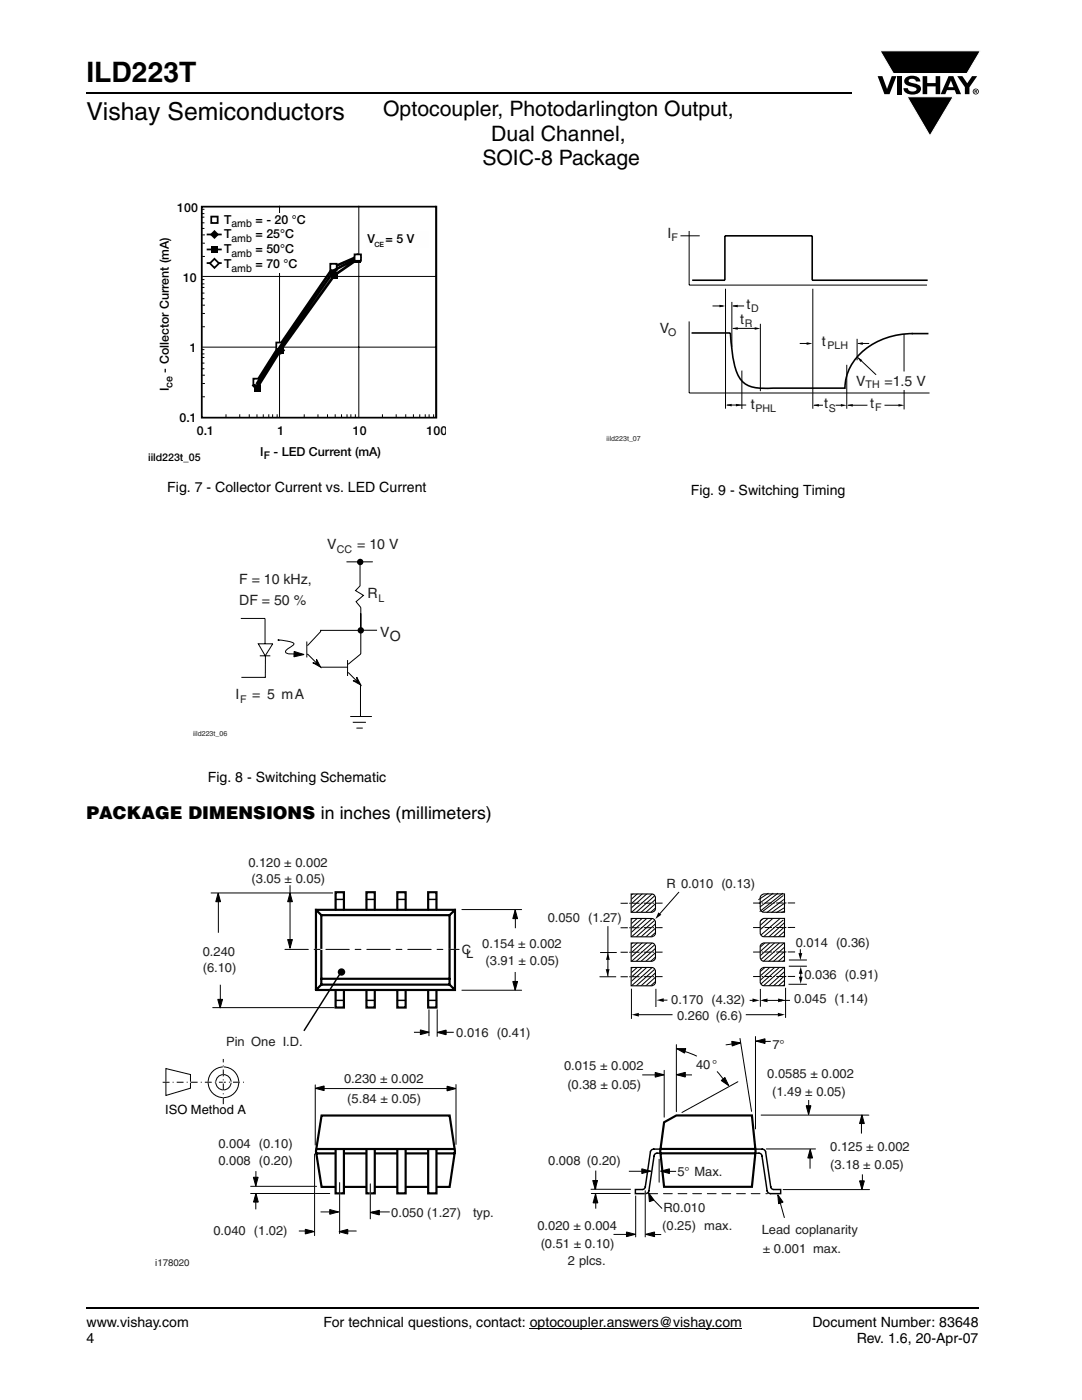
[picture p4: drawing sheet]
<svg xmlns="http://www.w3.org/2000/svg" width="216mm" height="279mm" viewBox="0 0 216 279" stroke-linecap="round" stroke-linejoin="round" font-family="sans-serif">
<path d="M105.7 265.1h42.4" fill="none" stroke="#000" stroke-width=".2"/>
<path d="M17.3 261h178" fill="none" stroke="#000" stroke-width=".36"/>
<path d="M175.1 10.1h20.7v17.2h-20.7z" fill="#fff"/>
<g fill="#000">
<path d="M175.1 15.2h1l.9 2.5 .9-2.5h1l-1.4 3.6h-1zM175.6 10.1h20l-2.7 4.6h-14.6zM179 15.2h.9v3.6h-.9zM180.8 15.5a2.1 2.1 0 0 1 2.7 .3l.1 .5h-.8a.79 .79 0 0 0-.7-.6 .79 .79 0 0 0-.8 .4l.2 .3 1 .3a1.08 1.08 0 0 1 1.3 1 1.08 1.08 0 0 1-1.1 1.1 1.73 1.73 0 0 1-2.4-1.2h.9a.96 .96 0 0 0 .8 .7 .96 .96 0 0 0 .9-.5 1.31 1.31 0 0 0-1.2-.6 1.03 1.03 0 0 1-1.1-.5 1.03 1.03 0 0 1 .2-1.2zM184.1 15.2h.9v1.4h1.7v-1.4h.9v3.6h-.9v-1.6h-1.7v1.6h-.9zM181 19.3h9.2l-4.6 7.8zM191 15.2h1l1 1.4 1-1.4h1l-1.6 2.2v1.4h-.9v-1.4z"/>
<path d="M189.7 16.1l-.5 1.3h1.1zM189.3 15.2h.9l1.6 3.6h-1l-.3-.8h-1.5l-.4 .8h-.9z"/>
<path d="M194.6 18v.2h.2v-.1zM194.5 17.9l.4 .1 .1 .1-.2 .2 .2 .3-.3-.3-.1 .3h-.1zM194.2 18.3a.5 .5 0 0 0 1 0 .5 .5 0 0 0-1 0zM194.1 18.3a.6 .6 0 0 1 1.2 0 .6 .6 0 0 1-1.2 0z"/>
</g>
<path d="M175.6 10.1h20l-2.7 4.6h-14.6zM181 19.3h9.2l-4.6 7.8z" fill="none" stroke="#fff" stroke-width=".2"/>
<path d="M17.3 18.6h152.7" fill="none" stroke="#000" stroke-width=".36"/>
<path d="M40.3 41.2h46.8v42.2h-46.8z" fill="none" stroke="#000" stroke-width=".35"/>
<path d="M40.4 55.2h46.8M55.8 41.1v42.2M71.6 41.1v42.2M87 41.1v42.2M40.4 69.3h46.8" fill="none" stroke="#000" stroke-width=".2"/>
<g fill="#fefefe">
<path d="M40.9 42.5h17.1v12h-17.1z"/>
<path d="M73 46.1h12.6v3.3h-12.6z"/>
</g>
<path d="M42.2 49.1h1.2v1.3h-1.2zM42.8 45.9l.9 .9-.9 .9-.9-.9zM66.1 54.3h1.3v1.3h-1.3zM65.6 54.5l1-.9 .9 .9-.9 .9zM70.8 51.2h1.3v1.3h-1.3zM70.4 51.4l.9-.9 .9 .9-.9 .9zM50.7 76.9h1.2v1.2h-1.2zM50.2 76.9l.9-.9 .9 .9-.9 .9zM55.3 69.3h1.3v1.3h-1.3zM56 69l.9 .9-.9 .9-.9-.9z" fill="#000"/>
<path d="M41.2 46.8h3M41.2 49.8h3M41.2 52.5h3" fill="none" stroke="#000" stroke-width=".35"/>
<path d="M42.2 43.2h1.2v1.3h-1.2z" fill="#fff"/>
<path d="M42.2 43.2h1.2v1.3h-1.2z" fill="none" stroke="#000" stroke-width=".35"/>
<path d="M71.4 51.2l-4.9 2.1-10.7 15.7-4.6 7.2" fill="none" stroke="#000" stroke-width=".53"/>
<path d="M65.9 52.6h1.3v1.3h-1.3z" fill="#fff"/>
<path d="M65.9 52.6h1.3v1.3h-1.3z" fill="none" stroke="#000" stroke-width=".35"/>
<path d="M55.1 68.4h1.3v1.2h-1.3z" fill="#fff"/>
<path d="M55.1 68.4h1.3v1.2h-1.3z" fill="none" stroke="#000" stroke-width=".35"/>
<path d="M50.6 75.6h1.2v1.3h-1.2z" fill="#fff"/>
<path d="M50.6 75.6h1.2v1.3h-1.2z" fill="none" stroke="#000" stroke-width=".35"/>
<path d="M42.8 51.6l.9 1-.9 .9-.9-.9z" fill="#fff"/>
<path d="M42.8 51.6l.9 1-.9 .9-.9-.9z" fill="none" stroke="#000" stroke-width=".35"/>
<path d="M71.5 51.6l-4.8 3.3-10.8 15-4.6 7.5M71.5 51.4l-4.8 2.5-10.8 15.2-4.7 7.6" fill="none" stroke="#000" stroke-width=".53"/>
<path d="M70.7 50.8h1.3v1.2h-1.3z" fill="#fff"/>
<path d="M70.7 50.8h1.3v1.2h-1.3z" fill="none" stroke="#000" stroke-width=".35"/>
<g fill="none" stroke="#000" stroke-width=".2">
<path d="M40.3 41.8h.5M40.3 42.6h.5M40.3 43.3h.5M40.3 44.5h.5M40.3 45.6h.5M40.3 55.8h.5M40.3 56.7h.5M40.3 57.4h.5M40.3 58.5h.5M40.3 59.6h.5M40.4 46.9h.5M40.4 48.5h.5"/>
<path d="M40.4 51.2h.5M40.3 69.8h.5M40.3 70.6h.5M40.3 71.3h.5M40.3 72.5h.5M40.3 73.6h.5M40.4 60.9h.5M40.4 62.6h.5M40.4 65.2h.5M40.4 74.9h.5M40.4 76.5h.5M40.4 79.2h.5"/>
<path d="M45.1 82.7v.7M47.8 82.7v.7M49.7 82.7v.7M51.3 82.7v.7M52.5 82.7v.7M53.6 82.7v.7M54.4 82.7v.7M55.3 82.7v.7M60.7 82.7v.7M63.4 82.7v.7M65.3 82.7v.7M66.9 82.7v.7"/>
<path d="M68.1 82.7v.7M69.2 82.7v.7M70 82.7v.7M70.9 82.7v.7M76.3 82.7v.7M79.1 82.7v.7M81 82.7v.7M82.5 82.7v.7M83.8 82.7v.7M84.9 82.7v.7M85.6 82.7v.7M86.5 82.7v.7"/>
<path d="M69.1 112.1h5.3M71.8 112.6v4.3l-.9 1 1.6 .9-1.5 1.3 1 1.1M48.1 123.4h4.8v5.1M48.2 135.2h4.8M51.5 128.5h2.9l-1.5 2.4zM51.8 130.9h2.1M53 130.9l-.1 4.3M55.7 127.8l-.3-.1 1.9 .2 1.3 .5a1.18 1.18 0 0 1-1 1l-.6 .5 .1 .4 .9 .2h1.3M58.7 130l2 .6-2 .5zM61.2 128v3.2M61.3 128.9l2.7-2.8v-.3h8v4.7l-2.5 2.1M61.3 130.5l2 1.9"/>
<path d="M62.4 132.3l.8 .1v-.8l.8 1.6zM64 133.2h5.3M69.4 131.7v3.2M69.5 134.2l1.9 1.9M70.4 135.8l.8 .2v-.9l.8 1.6zM71.9 136.7v6.3M72 125.8h3.2M72 121.3v4.6v-3.5"/>
</g>
<g fill="#000">
<path d="M58.7 130l2 .6-2 .5zM62.4 132.3l.8 .1v-.8l.8 1.6zM70.4 135.8l.8 .2v-.9l.8 1.6z"/>
<circle cx="71.9" cy="112.2" r=".64"/>
<circle cx="72" cy="125.8" r=".64"/>
</g>
<path d="M69.9 143h4.3z" fill="#fff"/>
<path d="M69.9 143h4.3" fill="none" stroke="#000" stroke-width=".2"/>
<path d="M70.4 144.2h2.6z" fill="#fff"/>
<path d="M70.4 144.2h2.6" fill="none" stroke="#000" stroke-width=".2"/>
<path d="M71.1 145.3h1.3z" fill="#fff"/>
<g fill="none" stroke="#000" stroke-width=".2">
<path d="M135.8 47.1h3.8M137.5 46.1v10.8h47.5M144.8 57.6v24M162.2 57.6v24M137.5 64.2v14.2h48M142.2 61.1h2.1M146 60.3v9M146.3 61.1h2.2M146.3 65.5h4.4M148 74v7.6M151.7 64.6v13.5M159.6 68.5h2.1"/>
<path d="M169 72.8v8.8M171 67.6v4.3M171.2 68.5h2.2M171.2 71.4l3.6 3.4M180.4 66.7v7.4M180.4 77.8v3.9M145.1 80.8h3.8M162.4 80.9h1.8M166.7 80.9h1.2M169.2 80.9h3.9M176.5 80.9h2.9M71.1 145.3h1.3"/>
</g>
<path d="M138.1 55.9h6.5v-8.8h17.5v8.8h23M138 66.5h7.7a28.7 28.7 0 0 0 1.4 8.1 4.6 4.6 0 0 0 4.6 2.9h16.9a11 11 0 0 1 7.6-9.8 16.3 16.3 0 0 1 6-1.1M181.9 66.6h3.4" fill="none" stroke="#000" stroke-width=".32"/>
<g fill="#000">
<path d="M143.6 60.8l1.1 .3-1.1 .2zM146.1 61.1l1.1-.3v.5zM146.1 65.5l1.1-.2v.5zM150.6 65.3l1.1 .2-1.1 .3zM161 68.3l1.1 .3-1.1 .2zM171.1 71.3l1 .6-.4 .3zM171 68.5l1.2-.2v.5zM144.8 80.8l1.2-.2v.5zM146.8 80.6l1.2 .2-1.2 .3zM162.2 80.9l1.2-.3v.5zM167.8 80.6l1.1 .3-1.1 .2zM169 80.9l1.2-.3v.5z"/>
<path d="M179.3 80.6l1.1 .3-1.1 .2z"/>
</g>
<path d="M31 170.8h150.5v82.4h-150.5z" fill="#fff"/>
<path d="M130.9 197.3v3.7M131.8 199.6l19 .1M151.7 197.4v3.5M157.3 196.4h3.7M157.4 192.8h3.6M157.4 191.6h3.6M159.7 189.4v1.3M159.8 193.9v1.8" fill="none" stroke="#000" stroke-width=".2"/>
<path d="M131 199.6l1.4-.4v.8zM159.3 190.2h.8l-.4 1.4zM159.4 194.9h.8l-.4 1.4zM159.8 192.9l.4 1.4h-.8zM150.2 199.3l1.4 .3-1.5 .4z" fill="#000"/>
<path d="M133.2 198.8l16.4-.1v1.6l-16.4 .2z" fill="#fff"/>
<path d="M126 197.3v6M156.8 197.1v6M157.6 199.6l-5 .1M127 202.5h28.9" fill="none" stroke="#000" stroke-width=".2"/>
<path d="M151.8 199.6l.9-.2v.5zM151.7 199.7l1.4-.4v.7zM155.7 199.4l.9 .2-.9 .3zM126.1 202.5l1.4-.4v.8zM155.2 202.1l1.4 .4-1.4 .4zM155.3 199.3l1.4 .3-1.4 .4z" fill="#000"/>
<path d="M134.2 201.6l14.6-.1v1.7h-14.6z" fill="#fff"/>
<g fill="none" stroke="#000" stroke-width=".2">
<path d="M126.3 178.3l-.3 .3M127.3 178.3l-1.3 1.2M128.2 178.3l-2.2 2.1M129.2 178.3l-3.2 2.9M130.3 178.3l-4.3 3.8M130.8 179.5l-2.9 2.6M130.8 178.6l-3.9 3.5M135.5 178l-4 4.5M153.3 178.2l-2 1.4M154.3 178.2l-2.9 2.1M155.3 178.2l-3.7 2.8M156.2 178.2l-4.6 3.7"/>
<path d="M156.3 178.7l-4.2 3.3M156.4 179.5l-3.4 2.7M119.6 194.9h3.3M119.7 190.1h3.4M121.3 184.8v10.1M126.3 193l-.3 .3M126.3 188.1l-.3 .3M126.3 183.2l-.3 .3M127.3 193l-1.3 1.1M127.3 188.1l-1.3 1.2M127.3 183.2l-1.3 1.2M128.2 193l-2.2 2"/>
<path d="M128.2 188.1l-2.2 2M128.2 183.2l-2.2 2M129.2 193l-3.2 2.9M129.2 188.1l-3.2 2.9M129.2 183.2l-3.2 2.9M130.3 193l-4.3 3.8M130.3 188.1l-4.3 3.8M130.3 183.2l-4.3 3.8M130.8 184.4l-2.9 2.6M130.8 189.2l-2.9 2.7M130.8 194.1l-2.9 2.7M130.8 181.2l-1 .9"/>
<path d="M130.8 180.3l-2 1.8M130.8 186.1l-1 .9M130.8 185.2l-2 1.8M130.8 183.5l-3.9 3.5M130.8 191l-1 .9M130.8 190.1l-2 1.8M130.8 188.4l-3.9 3.5M130.8 195.8l-1 1M130.8 195l-2 1.8M130.8 193.3l-3.9 3.5M152.3 183.3l-.7 .6M152.7 188.1l-1.1 1"/>
<path d="M152.7 193l-1.1 1M153.3 183.3l-1.7 1.4M153.6 188.1l-2 1.8M153.6 193l-2 1.8M154.2 183.3l-2.6 2.3M154.6 188.1l-3 2.7M154.6 193l-3 2.7M155.6 188.1l-4 3.6M155.6 193l-4 3.5M155.7 183.3l-4.1 3.5M156.3 183.6l-4.1 3.5M156.5 181.2l-1.6 1"/>
<path d="M156.5 180.3l-2.6 1.9M156.5 188.1l-4.3 3.8M156.5 193l-4.3 3.8M156.5 196.5l-.4 .3M156.5 193.9l-3.2 2.9M156.5 194.8l-2.2 2M156.5 195.7l-1.3 1.1M156.5 191.6l-.4 .3M156.5 189l-3.2 2.9M156.5 189.9l-2.2 2M156.5 190.8l-1.3 1.1M156.5 186.7l-.4 .4"/>
<path d="M156.5 184.2l-3.2 2.9M156.5 185l-2.2 2.1M156.5 185.9l-1.3 1.2M156.6 181.9l-.7 .2"/>
</g>
<path d="M125.9 178.4h3.1a1.47 1.47 0 0 1 1.8 .6v2.4a.9 .9 0 0 1-.7 .7h-4.2zM151.8 178.8l.6-.4h4.1v3.7h-3a1.47 1.47 0 0 1-1.8-.6v-2.4zM125.9 183.3h3.1a1.47 1.47 0 0 1 1.8 .6v2.4a.9 .9 0 0 1-.7 .7h-4.2zM125.9 188.2h3.1a1.47 1.47 0 0 1 1.8 .6v2.4a.9 .9 0 0 1-.7 .6h-4.2zM125.9 193.1h3.1a1.47 1.47 0 0 1 1.8 .5v2.5a.9 .9 0 0 1-.7 .6h-4.2zM151.8 193.4l.6-.3h4.1v3.6h-3a1.47 1.47 0 0 1-1.8-.5v-2.5zM151.8 188.5l.6-.3h4.1v3.6h-3a1.47 1.47 0 0 1-1.8-.5v-2.5zM151.8 183.6l.6-.3h4.1v3.6h-3a1.47 1.47 0 0 1-1.8-.5v-2.4z" fill="none" stroke="#000" stroke-width=".22"/>
<path d="M123.8 180.3l8.4-.1M123.8 185.2l8.4-.1M123.8 190h8.4M123.8 194.9h8.4M158.6 194.9h-8.3M158.6 190h-8.3M158.6 185.1h-8.3M158.6 180.2h-8.3" fill="none" stroke="#000" stroke-width=".2" stroke-dasharray="1.4 .3 .3 .3" stroke-linecap="butt"/>
<path d="M120.9 193.4h.7l-.4 1.4zM121.3 190.2l.4 1.4h-.8zM131.4 182.1l.6 .5-1.2 .8z" fill="#000"/>
<path d="M33.1 213.3l4.9 1.1v2.8l-4.9 1.4z" fill="#fff"/>
<path d="M33.1 213.3l4.9 1.1v2.8l-4.9 1.4z" fill="none" stroke="#000" stroke-width=".2"/>
<circle cx="44.6" cy="216" r="3.1" fill="#fff"/>
<circle cx="44.6" cy="216" r="3.1" fill="none" stroke="#000" stroke-width=".2"/>
<circle cx="44.6" cy="216" r="1.53" fill="#fff"/>
<circle cx="44.6" cy="216" r="1.53" fill="none" stroke="#000" stroke-width=".2"/>
<path d="M32.5 216h16.2z" fill="#fff"/>
<path d="M32.5 216h16.2" fill="none" stroke="#000" stroke-width=".2" stroke-dasharray="1.4 .6 .2 .6" stroke-linecap="butt"/>
<path d="M44.6 211.3v9.1z" fill="#fff"/>
<path d="M44.6 220.4v-9.1" fill="none" stroke="#000" stroke-width=".2" stroke-dasharray="1.4 .6 .2 .6" stroke-linecap="butt"/>
<path d="M129.5 238.2h23.6z" fill="#fff"/>
<path d="M129.5 238.2h23.6" fill="none" stroke="#000" stroke-width=".2" stroke-dasharray="1.7 1.2"/>
<path d="M131.7 229.3h-1.2a.7 .7 0 0 0-.7 .6l-1 7M131.8 230.1h-.7a.6 .6 0 0 0-.6 .7l-1 6.9a.7 .7 0 0 1-.7 .5h-2v-.8h1.4a.6 .6 0 0 0 .6-.6M150.8 230.1h.6a.61 .61 0 0 1 .7 .7l1 6.9a.7 .7 0 0 0 .7 .5h2v-.8h-1.4a.6 .6 0 0 1-.6-.6M150.8 229.3h1.3a.7 .7 0 0 1 .7 .6l1 7" fill="none" stroke="#000" stroke-width=".29"/>
<path d="M63.1 230.2h27.6M64.2 222.6h25.5l1.1 7.1-1.1 7.2h-25.5l-1.2-7.2zM131.8 230.2h18.9M131.8 229.3h18.9M132.5 224l2.5-1.4h15l.8 7.1-.8 7.2h-17.5l-.8-7.2z" fill="none" stroke="#000" stroke-width=".43"/>
<path d="M67 229.3h1.6v8.9h-1.6z" fill="#fff"/>
<path d="M67 229.3v8.9h1.6v-8.9" fill="none" stroke="#000" stroke-width=".43"/>
<path d="M73.1 229.3h1.7v8.9h-1.7z" fill="#fff"/>
<path d="M73.1 229.3v8.9h1.7v-8.9" fill="none" stroke="#000" stroke-width=".43"/>
<path d="M79.3 229.3h1.6v8.9h-1.6z" fill="#fff"/>
<path d="M79.3 229.3v8.9h1.6v-8.9" fill="none" stroke="#000" stroke-width=".43"/>
<path d="M85.4 229.3h1.7v8.9h-1.7z" fill="#fff"/>
<path d="M63.1 229.3h27.6M85.4 229.3v8.9h1.7v-8.9" fill="none" stroke="#000" stroke-width=".43"/>
<path d="M128.2 214.5h4.3M135.2 214.5h2.9M51 238.4v3M51.1 233.7v3" fill="none" stroke="#000" stroke-width=".2"/>
<path d="M42.1 178.2h24.3z" fill="#fff"/>
<path d="M42.1 178.2h24.3M43.6 178.3v7.8M44 196.5v4.6" fill="none" stroke="#000" stroke-width=".2"/>
<path d="M92.2 181.5h11.9z" fill="#fff"/>
<path d="M92.2 181.5h11.9" fill="none" stroke="#000" stroke-width=".2"/>
<path d="M92.2 197.6h11.9z" fill="#fff"/>
<path d="M92.2 197.6h11.9M102.8 181.7v3.5" fill="none" stroke="#000" stroke-width=".2"/>
<path d="M85.6 201.5v5.2z" fill="#fff"/>
<path d="M85.6 201.5v5.2" fill="none" stroke="#000" stroke-width=".2"/>
<path d="M87.2 201.5v5.3z" fill="#fff"/>
<path d="M87.2 201.5v5.3" fill="none" stroke="#000" stroke-width=".2"/>
<path d="M67.8 236v10.2z" fill="#fff"/>
<path d="M67.8 236v10.2" fill="none" stroke="#000" stroke-width=".2"/>
<path d="M73.9 236.3v7z" fill="#fff"/>
<path d="M82.6 206h2.9M87.3 206h3.2M73.9 236.3v7M59.6 245.7h2.8M68.4 245.7h2.7" fill="none" stroke="#000" stroke-width=".2"/>
<path d="M91 216.4v12z" fill="#fff"/>
<path d="M91 216.4v12" fill="none" stroke="#000" stroke-width=".2"/>
<path d="M62.9 216.5v12z" fill="#fff"/>
<path d="M62.9 216.5v12M63.1 217.2h27.8" fill="none" stroke="#000" stroke-width=".2"/>
<path d="M50 236.8h13.2z" fill="#fff"/>
<path d="M50 236.8h13.2" fill="none" stroke="#000" stroke-width=".2"/>
<path d="M50 238.2h15.8z" fill="#fff"/>
<path d="M50 238.2h15.8" fill="none" stroke="#000" stroke-width=".2"/>
<path d="M132.5 213.6v9.4z" fill="#fff"/>
<path d="M132.5 213.6v9.4" fill="none" stroke="#000" stroke-width=".2"/>
<path d="M135 208.5v13.4z" fill="#fff"/>
<path d="M135 208.5v13.4" fill="none" stroke="#000" stroke-width=".2"/>
<path d="M136.1 222l11.1-6.1z" fill="#fff"/>
<path d="M147.2 215.9l-11.1 6.1" fill="none" stroke="#000" stroke-width=".2"/>
<path d="M150.7 206.9v18.4z" fill="#fff"/>
<path d="M150.7 206.9v18.4" fill="none" stroke="#000" stroke-width=".2"/>
<path d="M147.7 207.3l2.3 14.5z" fill="#fff"/>
<path d="M147.7 207.3l2.3 14.5" fill="none" stroke="#000" stroke-width=".2"/>
<path d="M117.9 237.3h7.9z" fill="#fff"/>
<path d="M117.9 237.3h7.9" fill="none" stroke="#000" stroke-width=".2"/>
<path d="M118 238.2h7.8z" fill="#fff"/>
<path d="M136.6 209.9l2.4 .9M143.1 213.8l1.4 1.8M147.7 208.1l-2.9 .4M150.9 207.8h2.9M118 238.2h7.8M118.9 233.6v3.7M118.9 238.3v2.9" fill="none" stroke="#000" stroke-width=".2"/>
<path d="M156.3 237.4h17.2z" fill="#fff"/>
<path d="M156.3 237.4h17.2" fill="none" stroke="#000" stroke-width=".2"/>
<path d="M152.9 229.3h9.8z" fill="#fff"/>
<path d="M161.4 219.5v2.9M152.9 229.3h9.8M172.1 234.4v2.3" fill="none" stroke="#000" stroke-width=".2"/>
<path d="M151.9 222.5h21.5z" fill="#fff"/>
<path d="M57.4 187.5h.9l-.4 1.7zM62.9 217.2l1.8-.5v1zM130.7 214l1.8 .5-1.8 .5zM51.1 238.2l.4 1.7h-.9zM151.9 222.5h21.5" fill="none" stroke="#000" stroke-width=".2"/>
<g fill="none" stroke="#000" stroke-width=".43">
<path d="M63 181.6h27.8v16h-27.8zM63 181.6l1.1 1M64.1 182.6h25.6v13.9h-25.6zM64.1 195.3h25.6M64.1 196.5l-1.1 1.1M67 181.6v-3.5h1.6v3.5M67 197.6v3.5h1.6v-3.5M73.1 181.6v-3.5h1.7v3.5M73.1 197.6v3.5h1.7v-3.5M79.3 181.6v-3.5h1.6v3.5M79.3 197.6v3.5h1.6v-3.5M85.4 181.6v-3.5h1.7v3.5"/>
<path d="M85.4 197.6v3.5h1.7v-3.5M89.7 196.5l1.1 1.1M90.8 181.6l-1.1 1"/>
</g>
<path d="M67 179.5h1.6M73.1 179.5h1.7M79.3 179.5h1.6M85.4 179.5h1.7M67 199.6h1.6M73.1 199.6h1.7M79.3 199.6h1.6M85.4 199.6h1.7" fill="none" stroke="#000" stroke-width=".29"/>
<path d="M57.4 187.5h.9l-.4 1.7zM62.9 217.2l1.8-.5v1zM130.7 214l1.8 .5-1.8 .5zM51.1 238.2l.4 1.7h-.9z" fill="#000"/>
<path d="M42.4 201.1h24.3z" fill="#fff"/>
<g fill="none" stroke="#000" stroke-width=".2">
<path d="M43.5 178.2l.5 1.8h-.9zM57.9 178.2l.4 1.8h-.9zM43.5 199.4h.9l-.5 1.8zM102.3 195.9h1l-.5 1.7zM102.8 181.6l.5 1.7h-1zM42.4 201.1h24.3M83.9 205.5l1.7 .5-1.7 .5zM87.3 206l1.7-.4v.9zM89.2 216.8l1.8 .4-1.8 .5zM135 214.5l1.7-.5v.9zM50.6 234.9h.9l-.5 1.8zM118.3 235.6h.9l-.4 1.7z"/>
<path d="M65.8 241.4l1.8 .5-1.8 .4zM73.9 242l1.8-.5v1z"/>
</g>
<g fill="#000">
<path d="M43.5 178.2l.5 1.8h-.9zM57.9 178.2l.4 1.8h-.9zM43.5 199.4h.9l-.5 1.8zM102.8 181.6l.5 1.7h-1zM102.3 195.9h1l-.5 1.7zM83.9 205.5l1.7 .5-1.7 .5zM87.3 206l1.7-.4v.9zM89.2 216.8l1.8 .4-1.8 .5zM135 214.5l1.7-.5v.9zM50.6 234.9h.9l-.5 1.8zM118.3 235.6h.9l-.4 1.7zM65.8 241.4l1.8 .5-1.8 .4z"/>
<path d="M73.9 242l1.8-.5v1z"/>
</g>
<path d="M56.9 189.5h34.7z" fill="#fff"/>
<path d="M56.9 189.5h34.7" fill="none" stroke="#000" stroke-width=".2" stroke-dasharray="4.6 1.2 1.2 1.2"/>
<path d="M57.9 176.7v12.5M102.8 194v3.6M135 209.3h1.8l-.2 .9zM143.9 215.6l.7-.6 .8 1.7zM146 207.8l1.8 .3-1.7 .7zM150.9 207.8l1.7-.5v.9zM118.8 238.3l.5 1.8h-1zM160.9 220.7h.9l-.5 1.7zM161.7 229.4l.4 1.7h-.9zM171.5 235.7h1l-.5 1.7zM172 222.5l.5 1.7h-1z" fill="none" stroke="#000" stroke-width=".2"/>
<path d="M135 209.3h1.8l-.2 .9zM143.9 215.6l.7-.6 .8 1.7zM146 207.8l1.8 .3-1.7 .6zM150.9 207.8l1.7-.5v.9zM155.3 238.8l1.2 4.2zM160.9 220.7h.9l-.5 1.7zM161.7 229.4l.4 1.7h-.9zM171.5 235.7h1l-.5 1.7zM172 222.5l.5 1.7h-1zM118.8 238.3l.5 1.8h-1z" fill="#000"/>
<path d="M126.8 238.7v8.2z" fill="#fff"/>
<path d="M126.8 238.7v8.2" fill="none" stroke="#000" stroke-width=".2"/>
<path d="M128.7 237.6v9.3z" fill="#fff"/>
<path d="M128.7 237.6v9.3M122.4 246.4h4.4M125 245.9l1.8 .4-1.8 .5zM128.8 246.3l1.8-.4v.9zM129 246.4h2.9" fill="none" stroke="#000" stroke-width=".2"/>
<path d="M125 245.9l1.8 .4-1.8 .5zM128.8 246.3l1.8-.4v.9z" fill="#000"/>
<path d="M62.8 230.3v16.3z" fill="#fff"/>
<path d="M62.8 230.3v16.3M129.4 238l1.1 1.5-.9 .3zM155.2 238.4l1 1.5-.8 .3zM161.6 229.8v3.4M171.9 222.8v3.4M60.9 245.3l1.8 .5-1.8 .5zM64 241.9h3.6M67.6 245.8l1.8-.5v1zM74.1 241.9h3.7" fill="none" stroke="#000" stroke-width=".2"/>
<path d="M129.9 238.9l2.2 2.3zM129.4 238l1.1 1.5-.9 .3zM155.2 238.4l1 1.5-.8 .3zM60.9 245.3l1.8 .5-1.8 .5zM67.6 245.8l1.8-.5v1z" fill="#000"/>
<path d="M131.5 231.3v4.6z" fill="#fff"/>
<path d="M125.5 233.8h4.3M128.1 233.3l1.7 .4-1.7 .5zM131.5 231.4v4.5M131.8 233.7l1.8-.4v.9zM132 233.8h2.9" fill="none" stroke="#000" stroke-width=".2"/>
<g fill="#000">
<path d="M128.1 233.3l1.7 .4-1.7 .5zM131.8 233.7l1.8-.4v.9z"/>
<circle cx="68.1" cy="194" r=".74"/>
</g>
<path d="M68.1 194l-7.5 11.7" fill="none" stroke="#000" stroke-width=".29"/>
<text font-size="5.6" x="17.3" y="16.4">ILD223T</text>
<text font-size="4.9" x="17.3" y="24">Vishay Semiconductors</text>
<g font-size="4.2">
<text x="76.5" y="23.1">Optocoupler, Photodarlington Output,</text>
<text x="98" y="28.1">Dual Channel,</text>
<text x="96.2" y="33">SOIC-8 Package</text>
</g>
<text font-size="3.5" x="17.3" y="163.4">PACKAGE DIMENSIONS in inches (millimeters)</text>
<g font-size="2.8" fill="#231f20">
<text x="133.2" y="47.4">I</text>
<text x="147.7" y="64.6">t</text>
<text x="149" y="61.7">t</text>
<text x="131.7" y="66.5">V</text>
<text x="164" y="69.1">t</text>
<text x="170.8" y="77">V</text>
<text x="176.5" y="77">=1.5 V</text>
<text x="149.8" y="81.6">t</text>
<text x="164.4" y="81.5">t</text>
<text x="173.7" y="81.4">t</text>
<text x="65.3" y="109.6">V</text>
<text x="71.3" y="109.6">= 10 V</text>
<text x="47.7" y="116.5">F = 10 kHz,</text>
<text x="73.3" y="119.4">R</text>
<text x="47.7" y="120.8">DF = 50 %</text>
<text x="75.9" y="127.2">VO</text>
<text x="47" y="139.4">I</text>
<text x="50.3" y="139.4">= 5 mA</text>
</g>
<g font-size="2.8">
<text x="33.4" y="98.2">Fig. 7 - Collector Current vs. LED Current</text>
<text x="137.8" y="98.8">Fig. 9 - Switching Timing</text>
<text x="41.5" y="156.1">Fig. 8 - Switching Schematic</text>
<text x="17.3" y="264.9">www.vishay.com</text>
<text x="17.3" y="268.1">4</text>
<text x="64.6" y="264.9">For technical questions, contact: optocoupler.answers@vishay.com</text>
<text x="162.1" y="264.9">Document Number: 83648</text>
<text x="170.9" y="268.1">Rev. 1.6, 20-Apr-07</text>
</g>
<g font-size="2.5">
<text x="35.4" y="42.2">100</text>
<text x="44.7" y="44.6">T</text>
<text x="44.7" y="47.6">T</text>
<text x="51" y="44.6">= - 20 °C</text>
<text x="51" y="47.6">= 25°C</text>
<text x="44.7" y="50.6">T</text>
<text x="44.7" y="53.5">T</text>
<text x="51" y="50.6">= 50°C</text>
<text x="51" y="53.5">= 70 °C</text>
<text x="73.3" y="48.5">V</text>
<text x="76.9" y="48.5">= 5 V</text>
<text x="36.5" y="56.2">10</text>
<text x="37.9" y="70.2">1</text>
<text x="33.7" y="74.4" transform="rotate(-90 33.7 74.4)">- Collector Current (mA)</text>
<text x="33.7" y="78.1" transform="rotate(-90 33.7 78.1)">I</text>
<text x="35.8" y="84.2">0.1</text>
<text x="39.3" y="86.8">0.1</text>
<text x="55.4" y="86.8">1</text>
<text x="70.4" y="86.8">10</text>
<text x="85.1" y="86.8">100</text>
<text x="51.9" y="90.9">I</text>
<text x="54.6" y="90.9">- LED Current (mA)</text>
<text x="33" y="222.4">ISO Method A</text>
</g>
<g font-size="2.5" fill="#231f20">
<text x="49.6" y="173">0.120 ± 0.002</text>
<text x="50.2" y="176.2">(3.05 ± 0.05)</text>
<text x="133" y="177.2">R 0.010 (0.13)</text>
<text x="109.3" y="184">0.050 (1.27)</text>
<text x="40.5" y="190.8">0.240</text>
<text x="92.2" y="190.3">C</text>
<text x="93" y="191.3">L</text>
<text x="96.2" y="189.1">0.154 ± 0.002</text>
<text x="158.8" y="188.9">0.014 (0.36)</text>
<text x="40.4" y="194">(6.10)</text>
<text x="96.9" y="192.6">(3.91 ± 0.05)</text>
<text x="160.5" y="195.3">0.036 (0.91)</text>
<text x="133.9" y="200.4">0.170 (4.32)</text>
<text x="135.1" y="203.5">0.260 (6.6)</text>
<text x="158.5" y="200.3">0.045 (1.14)</text>
<text x="45.1" y="208.8">Pin One I.D.</text>
<text x="91.1" y="206.9">0.016 (0.41)</text>
<text x="154.1" y="209.4">7°</text>
<text x="112.6" y="213.5">0.015 ± 0.002</text>
<text x="138.9" y="213.3">40°</text>
<text x="153.1" y="215.1">0.0585 ± 0.002</text>
<text x="68.7" y="216.2">0.230 ± 0.002</text>
<text x="69.3" y="220.2">(5.84 ± 0.05)</text>
<text x="113.2" y="217.3">(0.38 ± 0.05)</text>
<text x="154.1" y="218.6">(1.49 ± 0.05)</text>
<text x="43.6" y="229">0.004 (0.10)</text>
<text x="43.6" y="232.5">0.008 (0.20)</text>
<text x="109.4" y="232.5">0.008 (0.20)</text>
<text x="165.7" y="229.7">0.125 ± 0.002</text>
<text x="165.7" y="233.2">(3.18 ± 0.05)</text>
<text x="135.2" y="234.7">5° Max.</text>
<text x="78.1" y="242.8">0.050 (1.27)</text>
<text x="94.4" y="242.8">typ.</text>
<text x="107.2" y="245.5">0.020 ± 0.004</text>
<text x="132.1" y="245.5">(0.25) max.</text>
<text x="132.4" y="241.9">R0.010</text>
<text x="42.6" y="246.5">0.040 (1.02)</text>
<text x="107.9" y="249">(0.51 ± 0.10)</text>
<text x="152" y="246.2">Lead coplanarity</text>
<text x="152.2" y="250">± 0.001 max.</text>
<text x="113.3" y="252.5">2 plcs.</text>
</g>
<g font-size="2.1">
<text x="46.2" y="45.3">amb</text>
<text x="46.2" y="48.3">amb</text>
<text x="46.2" y="51.3">amb</text>
<text x="46.2" y="54.2">amb</text>
<text x="34.4" y="77.4" transform="rotate(-90 34.4 77.4)">ce</text>
<text x="29.6" y="92.1">iild223t_05</text>
<text x="52.6" y="91.6">F</text>
</g>
<g font-size="2.1" fill="#231f20">
<text x="134" y="48">F</text>
<text x="148.6" y="65.2">R</text>
<text x="149.9" y="62.3">D</text>
<text x="133.3" y="67.1">O</text>
<text x="165.1" y="69.7">PLH</text>
<text x="172.7" y="77.4">TH</text>
<text x="150.8" y="82.2">PHL</text>
<text x="165.4" y="82.1">S</text>
<text x="174.6" y="82.1">F</text>
<text x="67.2" y="110.3">CC</text>
<text x="75.6" y="120.1">L</text>
<text x="47.9" y="140.3">F</text>
</g>
<text font-size="1.9" fill="#231f20" x="31" y="252.7">i178020</text>
<text font-size="1.4" x="74.7" y="49.3">CE</text>
<g font-size="1.4" fill="#231f20">
<text x="121" y="88">iild223t_07</text>
<text x="38.5" y="146.9">iild223t_06</text>
</g>
</svg>
